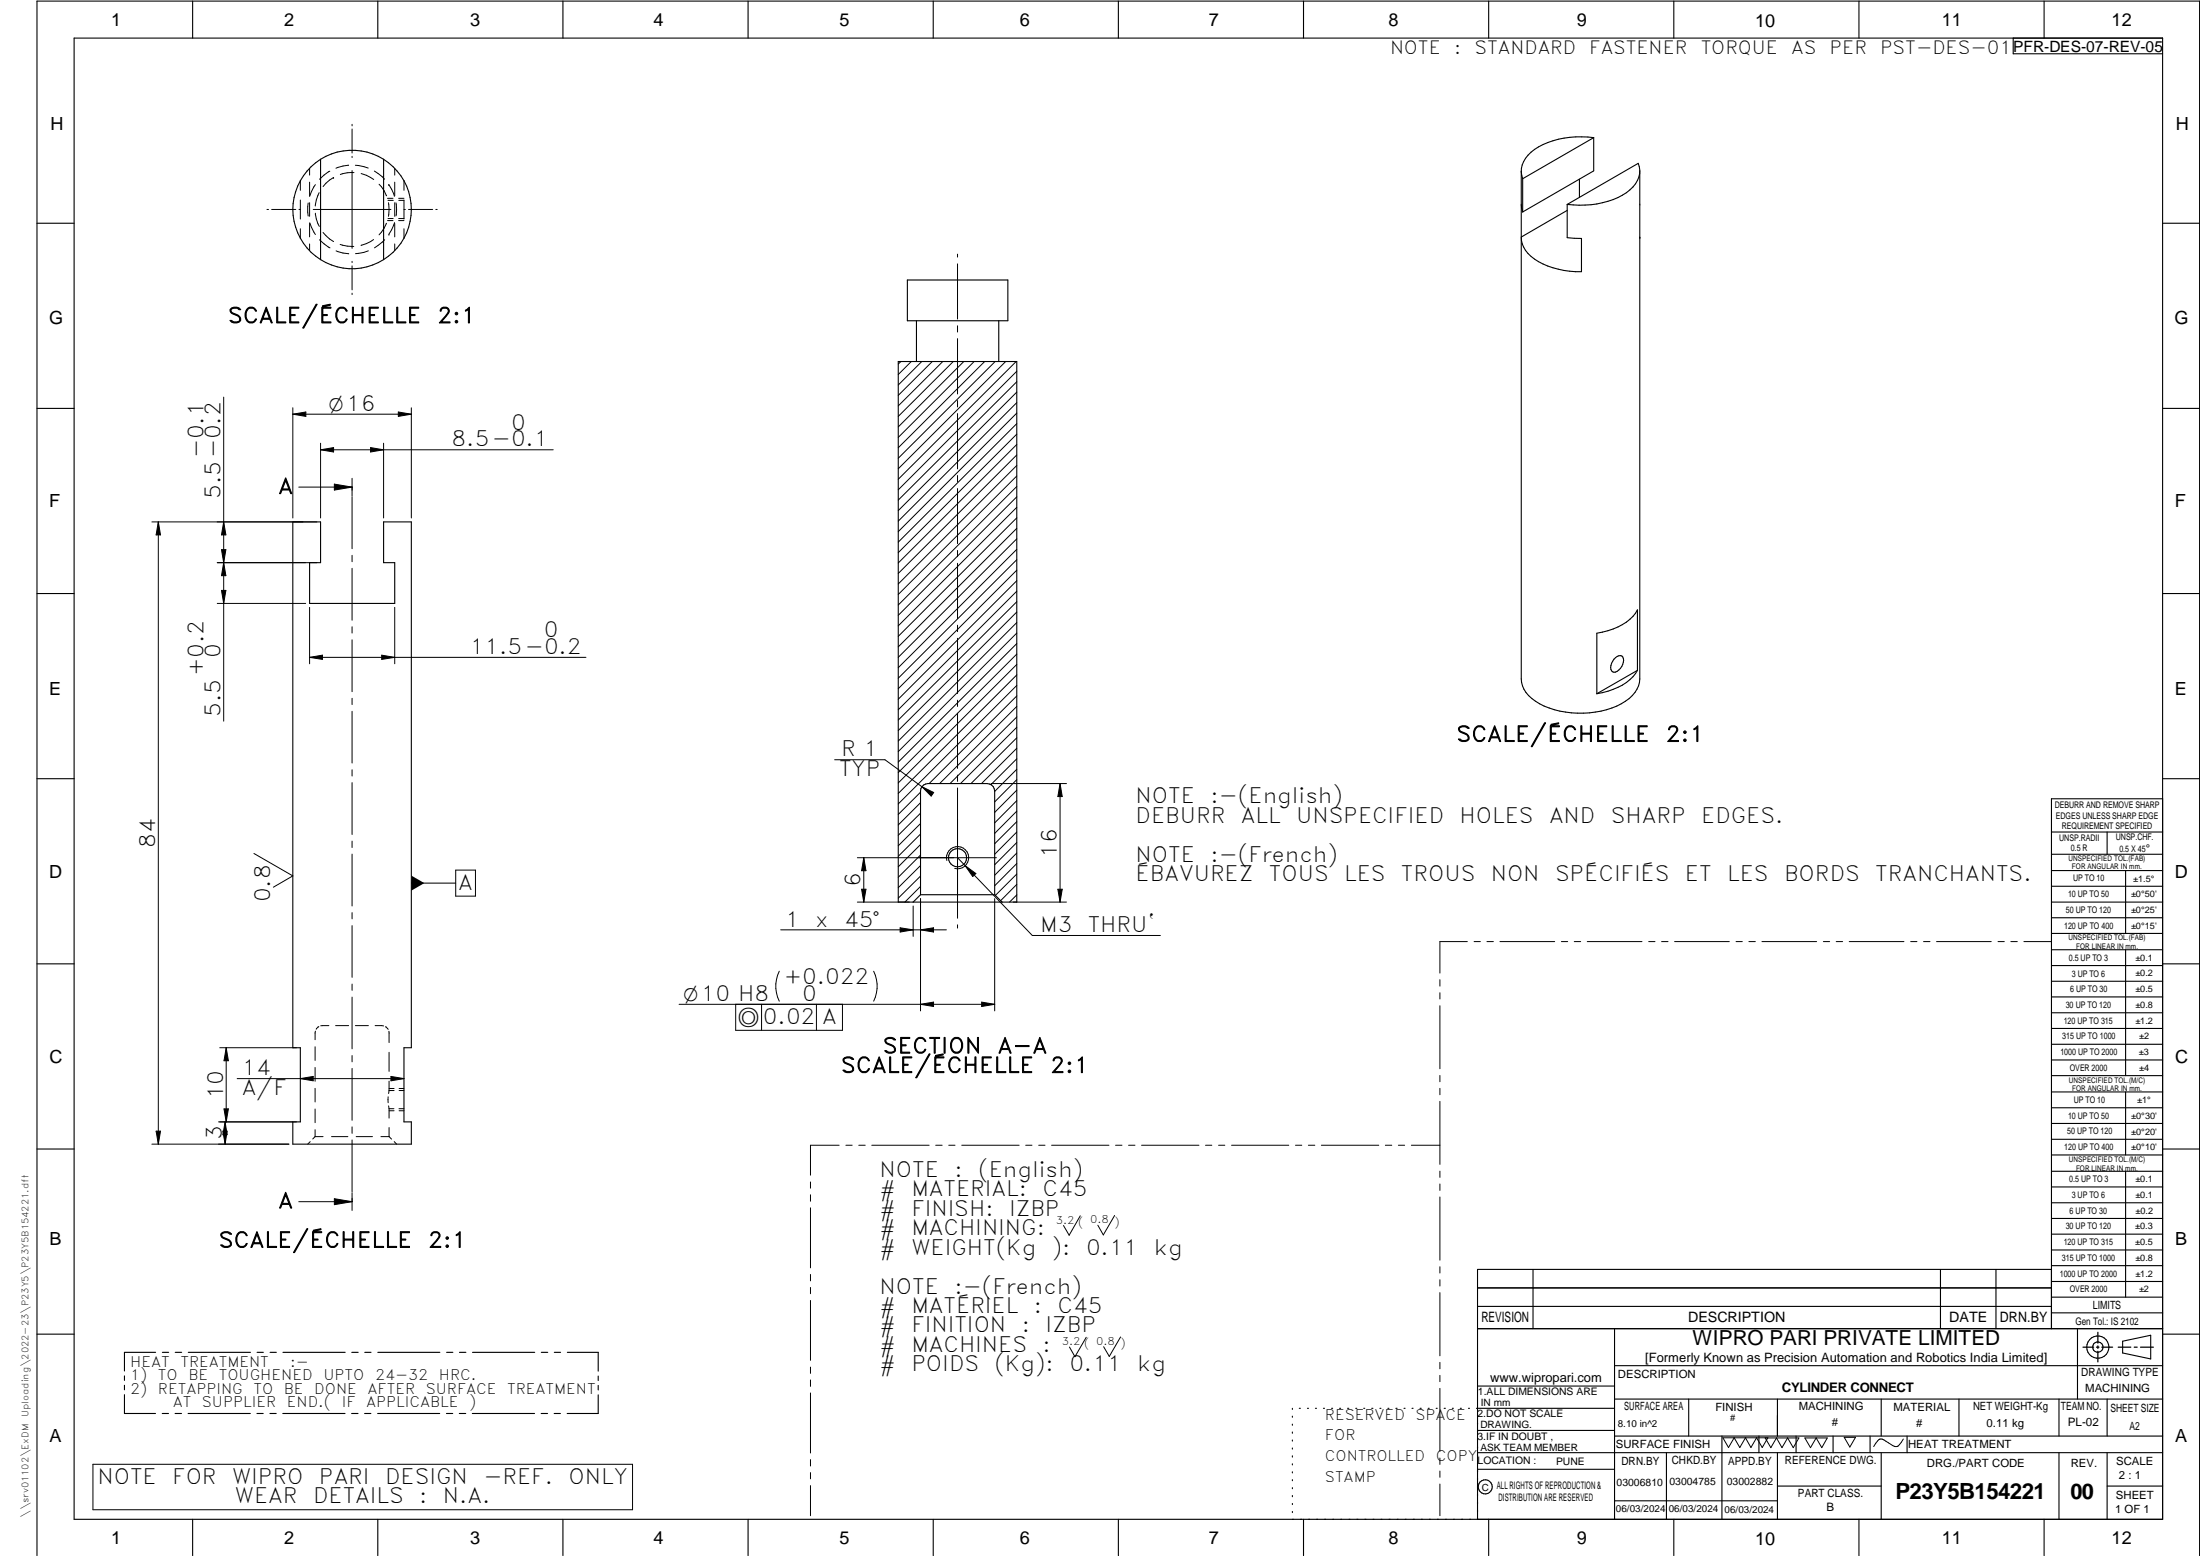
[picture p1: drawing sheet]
<svg xmlns="http://www.w3.org/2000/svg" width="594mm" height="420mm" viewBox="0 0 594 420" stroke-linecap="round" stroke-linejoin="round" font-family="sans-serif">
<g fill="none" stroke="#000" stroke-width=".3">
<path d="M20 10.3h564v400h-564zM52 .3v10M102 .3v10M152 .3v10M202 .3v10M252 .3v10M302 .3v10M352 .3v10M402 .3v10M452 .3v10M502 .3v10M543.6 10.3v4.2h40.4"/>
<path d="M552 .3v10M430.4 37.2a22.4 22.4 0 0 0-17 3.9 6.3 6.3 0 0 0-2.2 7.2M430.4 37.2v8.9l-19.2 11.1M430.4 37.2l-19.2 11.1M86.6 43a16.1 16.1 0 0 1 17 0M86.6 43a16 16 0 0 0 0 27.1M86.6 43v27.1M103.6 43v27.1M103.6 43a16 16 0 0 1 0 27.1M410.8 55.3v8.7M410.8 46.2v9l.4 2M411.2 48.3v8.9"/>
<path d="M423.2 56.8l-12.4 7.2M423.2 55.2l19.2-11.1a6.1 6.1 0 0 1-2.3 7.2 21.5 21.5 0 0 1-15.3 4zM423.2 55.2v9l3.9 .2v9a20.4 20.4 0 0 1-14.5-4.9 6.7 6.7 0 0 1-1.8-4.5M426.5 48.4v4.9M442.8 46.2v137.1a8.2 8.2 0 0 1-5 6.7 24.7 24.7 0 0 1-23.2-.6 7.6 7.6 0 0 1-3.8-6.1v-119.2M10 60.3h10M86.6 70.1a15.9 15.9 0 0 0 17 0M245 75.6h27.2v11h-27.2zM584 60.3h10M242.6 97.6h32v146h-32zM247.5 86.6v11M269.7 86.6v11"/>
<path d="M10 110.3h10M584 110.3h10M79.1 140.9h7.5v11h-3v11h23v-11h-3v-11h7.5v142h-2v20h2v6h-32v-6h2v-20h-2zM10 160.3h10M435.8 178a1.58 1.58 0 0 1 2.4-.6 3.2 3.2 0 0 1-2.4 4.1 1.57 1.57 0 0 1-.6-2.4zM584 160.3h10M442.2 181a12.8 12.8 0 0 1-8 5.6l-3 .7M442.2 181v-16.3a12.4 12.4 0 0 1-8 5.6l-3 .7v16.3M442.2 181l-11 6.3M10 210.3h10M584 215.7h-30v143.1M584 210.3h10"/>
<path d="M554 224.7h30M554 230.7h30M554 235.1h30M554 239.3h30M569 224.7v6M574 235.1v17M248.6 241.6h20M248.6 241.6l-2 2M268.6 241.6l2 2M268.6 241.6v-28a2.03 2.03 0 0 0-2-2h-16a2.03 2.03 0 0 0-2 2v28M554 243.6h30M554 247.8h30"/>
<path d="M554 252.1h30M554 256.5h30M574 256.5v33.9M10 260.3h10M554 260.7h30M554 265h30M554 269.2h30M554 273.5h30M554 277.7h30M584 260.3h10M554 282h30M554 286.2h30"/>
<path d="M554 290.4h30M554 294.9h30M554 299.1h30M574 294.9v17M10 310.3h10M554 303.4h30M554 307.6h30M554 311.9h30M554 316.3h30M574 316.3v34M584 310.3h10M554 320.5h30"/>
<path d="M554 324.8h30M554 329h30M554 333.2h30M554 337.5h30M399 358.8h185M399 352.8h155M399 347.8h155M414 342.8v16M436 358.8v51.5M524 342.8v16M539 342.8v16M554 341.8h30"/>
<path d="M554 346h30M554 350.3h30M554 354.5h30M554 342.8h-155v67.5M561 358.8v19M10 360.3h10M33.6 371.5v1.2M33.6 374.1v1.2M33.6 376.6v5.1h8.4M42 365.2h-8.4v5M43.9 365.2h1.6M47.3 365.2h1.8"/>
<path d="M50.8 365.2h16.8M69.4 365.2h1.7M72.9 365.2h1.7M76.4 365.2h16.8M95 365.2h1.7M98.5 365.2h1.7M102 365.2h16.8M120.6 365.2h1.7M124.1 365.2h1.7M127.6 365.2h16.8M146.2 365.2h1.7M149.7 365.2h1.7"/>
<path d="M153.2 365.2h8.3v5M161.5 376.6v5.1h-8.3M161.5 371.6v1.2M161.5 374.1v1.2M399 374.3h37M436 368.8h148M436 377.8h148M456 377.8v10M480 377.8v10M508 377.8v10M529 377.8v10M556 377.8v10"/>
<path d="M569 377.8v10M573.2 362.2l7.6-1.6v6.3l-7.6-1.6zM584 360.3h10M43.8 381.7h1.7M47.3 381.7h1.7M50.8 381.7h16.8M69.4 381.7h1.7M72.9 381.7h1.7M76.4 381.7h16.8M94.9 381.7h1.8M98.5 381.7h1.7M102 381.7h16.7"/>
<path d="M120.6 381.7h1.7M124 381.7h1.8M127.5 381.7h16.8M146.1 381.7h1.8M149.6 381.7h1.7M349 380.3v.3M349 382.4v.3M349 384.6v.3M349 386.7v.3M349 388.8v.3M349 391v.3M349 393.1v.3"/>
<path d="M349 395.3v.3M349 397.4v.3M349 399.5v.3M350.9 380.3h.2M353.1 380.3h.2M355.2 380.3h.3M357.4 380.3h.3M359.6 380.3h.3M361.7 380.3h.3M363.9 380.3h.3M366.1 380.3h.3M368.3 380.3h.2"/>
<path d="M370.4 380.3h.3M372.6 380.3h.3M374.8 380.3h.3M376.9 380.3h.4M379.1 380.3h.3M381.3 380.3h.3M383.4 380.3h.4M385.6 380.3h.3M387.8 380.3h.3M390 380.3h.3M392.2 380.3h.3M394.3 380.3h.3"/>
<path d="M396.5 380.3h.3M398.7 380.3h37.3M399 386.2h37M399 396.7h37M436 387.8h148M450 392.3v18M465 387.8v22.5M475 387.8v4.5M480 392.3v18M485 387.8v4.5M495 387.8v4.5M505 387.8v4.5"/>
<path d="M508 392.3v18M515 387.8v4.5M556 392.3v18M569 392.3v18M584 392.3h-185M52 410.3v9.7M102 410.3v9.7M152 410.3v9.7M202 410.3v9.7M252 410.3v9.7M302 410.3v9.7M349 401.7v.3"/>
<path d="M349 403.8v.4M349 406v.3M349 408.1v.3M352 410.3v9.7M402 410.3v9.7M436 405.3h44M452 410.3v9.7M480 401.3h28M502 410.3v9.7M552 410.3v9.7M569 401.3h15M10 420v-419.7h584v419.7"/>
<circle cx="258.6" cy="231.6" r="2.45"/>
<circle cx="566.5" cy="363.8" r="2.99"/>
<circle cx="566.5" cy="363.7" r="1.41"/>
<circle cx="401.1" cy="401.5" r="1.9"/>
</g>
<path d="M566.5 359.7v3M562.5 363.8h2.9M566.1 363.8h.7M566.5 363.4v.7M566.5 364.9v2.8M567.6 363.8h2.9M572 363.8h3.4M576.3 363.8h.8M578 363.8h3.5" fill="none" stroke="#000" stroke-width=".34"/>
<g fill="none" stroke="#000" stroke-width=".27">
<path d="M95.1 33.6v.4M95.1 34.8v6.5M72.1 56.6h.4M73.4 56.6h6.5M80.7 56.6h.4M81.1 48.8v2.6M81.1 54v5.1M83.2 54.8v3.5M83.6 45.4v1.9M83.6 49.2v3.7M83.6 54.7v3.7M84.6 56.6h21"/>
<path d="M85.2 57.6a8.4 8.4 0 0 0 1 3.5M85.2 49.9l-1.6 3.1M86.2 52l-.8 2-.3 1.6M89.1 46.2l-1.6 1-1.2 1.2M90.1 47.9h.1M90.1 47.9l-1.1 .7-1.8 1.8M94.1 44.6l-1.5 .2-1.9 .6M95.1 42.2v.3M95.1 46.1v21M95.6 46.6a8.5 8.5 0 0 0-3.7 .5M96 44.6l3.4 .8M97.5 46.9l1.4 .4 2 1.2"/>
<path d="M101.1 46.2l2.7 2.2M102.4 49.7l1.4 1.9 .6 1.3M104.6 59.6h1.5M104.6 53.6h1.5M104.8 54.1h1.4M104.8 59h1.4M104.9 54.7l.2 1.9-.2 1.8M105 49.8h.1M105 49.9l1.5 3.1M106.6 45.4v1.9M106.6 49.2v3.7M106.6 54.7v3.7"/>
<path d="M106.9 54.8l.2 1.8-.2 1.7M107.6 59.6h1.5M107.6 53.6h1.5M107.6 59h1.5M107.7 54.1h1.4M109.1 56.6h.4M109.1 48.8v2.6M109.1 54v5.1M110.3 56.6h6.5M117.7 56.6h.4M81.1 61.8v2.5M83.6 60.3v3.7"/>
<path d="M83.6 65.9v1.8M83.6 60.2l1.6 3.1M86.3 64.7l1.2 1.2 1.6 1M87.2 62.8l1.8 1.7 1.1 .7M90.8 67.7l1.8 .6 1.6 .2M91.9 66l1.9 .5h1.7M95.1 70.6v.3M95.1 71.8v6.5M95.1 79.2v.3M99.5 67.7l-1.3 .5-2.2 .3M100.9 64.7l-2 1.1-1.4 .5M103.9 64.7l-2.8 2.2"/>
<path d="M104.3 60.3l-.5 1.3-1.4 1.8M105 63.2h.1M106.5 60.1l-1.5 3.1M106.6 60.3v3.7M106.6 65.9v1.8M109.1 61.8v2.5M258.6 68.6v.8M258.6 71.2v14.9M243.3 97.6l-.7 .7M246.1 97.6l-3.5 3.5M248.9 97.6l-6.3 6.4M251.7 97.6l-9.1 9.2"/>
<path d="M254.6 97.6l-12 12M257.4 97.6l-14.8 14.8M258.6 88v1.7M258.6 91.4v15M260.3 97.6l-17.7 17.7M263.1 97.6l-20.5 20.5M265.9 97.6l-23.3 23.3M268.7 97.6l-26.1 26.1M271.6 97.6l-29 29M274.4 97.6l-31.8 31.8M60.4 107.2v87.5M79.1 111.8l3.5-.5v1.1z"/>
<path d="M79.1 110.1v29.8M79.1 111.8h32M86.6 119.7v20.2M103.6 119.7v20.2M107.6 111.3l3.5 .5-3.5 .6zM111.1 110.1v29.8M258.6 108.2v1.7M258.6 111.7v14.9M274.6 100.2l-32 32M274.6 103.1l-32 31.9M274.6 105.9l-32 32M274.6 108.7l-32 32"/>
<path d="M274.6 111.5l-32 32.1M274.6 114.4l-32 32M274.6 117.2l-32 32M80.7 131.5h14.4M86.6 121.5h62.8M86.6 121.5l3.5-.6v1.1zM90.3 130.7l4.8 .8-4.8 .8zM95.1 129.2v4.7M95.1 134.2v14M100.1 120.9l3.5 .6-3.5 .5zM258.6 128.4v1.7M258.6 131.9v14.9"/>
<path d="M274.6 120l-32 32M274.6 122.9l-32 32M274.6 125.7l-32 32M274.6 128.5l-32 32M274.6 131.4l-32 32M274.6 134.2l-32 32M274.6 137l-32 32M274.6 139.8l-32 32M42.7 140.9l.6 3.5h-1.1zM42.7 140.9v168M58.7 151.9h26.8M59.8 148.4l1.2 7h-1.2l1.2-7z"/>
<path d="M59.8 159.4h1.2l-.6 3.5zM60.4 140.9l.6 3.5h-1.2zM85.5 140.9h-44.5M95.1 149.9v1.8M95.1 153.5v14M258.6 148.6v1.7M258.6 152.1v14.9M274.6 142.7l-32 32M274.6 145.5l-32 32M274.6 148.3l-32 32M274.6 151.1l-32 32M274.6 154l-32 32"/>
<path d="M274.6 156.8l-32 32M274.6 159.6l-32 32M58.7 162.9h23.8M83.6 177.5l3.5-.6v1.2zM83.6 164v15.2M83.6 177.5h74.6M95.1 169.2v1.7M95.1 172.8v14M103.1 176.9l3.5 .6-3.5 .6zM106.6 164v15.2M258.6 168.8v1.8M258.6 172.3v15"/>
<path d="M274.6 162.5l-32 31.9M274.6 165.3l-32 32M274.6 168.1l-32 32M274.6 170.9l-32 32M274.6 173.8l-32 32M274.6 176.6l-32 32M274.6 179.4l-32 32M95.1 188.6v1.6M95.1 192.1v13.9M258.6 189.1v1.7M258.6 192.6v14.9M274.6 193.6l-18.1 18"/>
<path d="M274.6 190.8l-20.9 20.8M274.6 199.2l-12.4 12.4M274.6 182.2l-32 32M274.6 185.1l-32 32M274.6 187.9l-23.7 23.7M274.6 196.4l-15.2 15.2M95.1 207.9v1.7M95.1 211.3v14M225.4 205.1h13.6l11.6 8.5M248.6 213.9l-6 6M248.6 216.7l-6 6.1M248.6 219.6l-6 6"/>
<path d="M249 212.4l3.1 1.6-.6 1zM258.6 209.3v1.7M258.6 212.8v35.1M267.6 211.6h20.4M274.6 202.1l-9.6 9.5M274.6 204.9l-7 7M274.6 207.7l-6 6M274.6 210.5l-6 6M274.6 213.4l-6 6M274.6 216.2l-6 6M274.6 219l-6 6M286.3 211.6l.5 3.5h-1.1z"/>
<path d="M286.3 211.6v32M68.6 230.5l10.5 6-5.3 3.1M95.1 227.1v1.8M95.1 230.6v14M111.1 238.5h12M123.1 234.9h5.3v7.1h-5.3zM231.5 231.6h37.6M233.2 231.6l.6 3.5h-1.1zM233.2 231.6v12M248.6 222.4l-6 6M248.6 225.2l-6 6M248.6 228l-6 6.1"/>
<path d="M248.6 239.4l-4.3 4.2M248.6 230.9l-6 6M248.6 233.7l-6 6M248.6 236.6l-6 5.9M255.7 232.4a2.99 2.99 0 0 1 2.6-3.8 2.99 2.99 0 0 1 3.2 3.3 2.99 2.99 0 0 1-3.7 2.6M258.6 231.6l20.2 21h34.5M260.6 233.8l2.9 2.1-.8 .8zM274.6 236l-5.8 5.8M274.6 238.8l-4.4 4.4M274.6 221.9l-6 5.9M274.6 224.7l-6 6M274.6 227.5l-6 6"/>
<path d="M274.6 230.3l-6 6M274.6 233.2l-6 6M95.1 246.4v1.7M95.1 249.9v14M210.8 251.1h44.8M231.5 243.6h14M232.7 240.1h1.1l-.6 3.5zM243.1 250.5l3.5 .6-3.5 .6zM246.6 244.6v8.3M248.6 251.1l3.5-.6v1.2zM248.6 242.7v30.3M258.6 249.7v.9"/>
<path d="M268.6 242.7v30.3M273.6 243.6h14.4M274.6 241.6l-2 2M285.7 240.1h1.1l-.5 3.5zM396.2 254.3h-7.4v8.5M398.1 254.3h1.6M401.5 254.3h1.8M405 254.3h14.8M421.6 254.3h1.7M425.1 254.3h1.7M428.6 254.3h14.8M445.2 254.3h1.7"/>
<path d="M448.7 254.3h1.7M452.2 254.3h14.8M468.8 254.3h1.7M472.3 254.3h1.7M475.8 254.3h14.8M492.4 254.3h1.7M495.8 254.3h1.8M499.4 254.3h14.7M516 254.3h1.6M519.4 254.3h1.8M522.9 254.3h14.8M539.5 254.3h1.7"/>
<path d="M543 254.3h1.7M546.5 254.3h7.4M85.2 278.4l-.1 2.4M86.1 277.2l-.7 .7M88.8 276.9l-2.2 .1M90.6 276.9h3.5M95.1 265.7v1.7M95.1 269.2v14M96 276.9h3.5M101.3 276.9l2.3 .1M104.1 277.2l.7 .8M105 278.5l.1 3"/>
<path d="M183.4 271.2h85.2M198.7 271.2v7h28.8v-7M205.6 271.2v7M210.4 262.3a9.1 9.1 0 0 0 0 8M220.5 271.2v7M235.9 262.3a9.1 9.1 0 0 1 0 8M248.6 271.2l3.5-.6v1.2zM265.1 270.6l3.5 .6-3.5 .6zM388.8 264.5v1.8M388.8 268.1v1.6M388.8 271.6v17M59.3 282.9h20.7"/>
<path d="M60.5 299.4h1.2l-.6 3.5zM61.1 282.9v20M61.1 282.9l.6 3.5h-1.2zM64 291.3h45.1M81.1 291.3l3.5-.6v1.1zM85.1 282.7v3.6M85.1 288.2v3.8M85.1 293.9v3.7M85.1 299.5v3.6M95.1 285v1.7M95.1 288.5v14M104.8 296.2v1.6"/>
<path d="M104.9 298.6l.2 .8M105.1 284.1v5.2M105.1 291.9v2.6M105.1 299.4v2.5M105.1 294.5l-.2 .8M105.1 294.5h1.3M105.1 299.4h1.3M105.1 299.9h1.3M105.1 293.9h1.3M105.6 290.7l3.5 .6-3.5 .5zM107.7 299.4h1.4M107.8 294.5h1.3"/>
<path d="M107.8 299.9h1.3M107.8 293.9h1.3M388.8 290.4v1.7M388.8 293.9v1.7M388.8 297.4v17M41 308.9h37M42.2 305.4h1.1l-.6 3.5zM60.2 305.4h1.1l-.5 3.5zM60.8 302.9v6M60.8 302.9l.5 3.5h-1.1zM80 302.9h-21M83.8 308.3l-.7 .6"/>
<path d="M85.1 306.9h2.1M85.1 305.1v1.8M85.1 306.9l-.7 .7M89.5 306.9h4.4M95.1 304.3v1.7M95.1 307.8v14M96.2 306.9h4.4M102.9 306.9h2.2M105.1 304.5v2.4M105.1 306.9l.6 .7M106.5 308.3l.6 .6M218.9 319.2v1.6"/>
<path d="M226.6 309.2h-7.7v8.1M228.4 309.2h1.7M231.9 309.2h1.7M235.4 309.2h15.5M252.7 309.2h1.7M256.2 309.2h1.7M259.7 309.2h15.5M277 309.2h1.7M280.5 309.2h1.7M284 309.2h15.5M301.2 309.2h1.8M304.8 309.2h1.7"/>
<path d="M308.3 309.2h15.5M325.5 309.2h1.7M329.1 309.2h1.6M332.6 309.2h15.4M349.8 309.2h1.7M353.3 309.2h1.7M356.8 309.2h15.5M374.1 309.2h1.7M377.6 309.2h1.7M381.1 309.2h7.7M388.8 316.2v1.7M388.8 319.7v1.7"/>
<path d="M80.7 324.5h14.4M90.3 323.7l4.8 .8-4.8 .8zM95.1 322.1v4.8M218.9 322.6v1.8M218.9 326.1v16.2M291.7 328.3l-3 5.2-1.5-2.6M301 328.2l-3.1 5.3-1.4-2.7M388.8 323.2v17.1M218.9 344.1v1.8M218.9 347.6v1.7M218.9 351.2v16.1M388.8 342.1v1.6"/>
<path d="M388.8 345.6v1.7M388.8 349v17.1M218.9 369.1v1.7M218.9 372.6v1.8M218.9 376.1v16.2M293.3 361.1l-3 5.3-1.5-2.7M302.6 361l-3.1 5.3-1.5-2.7M388.8 367.9v1.7M388.8 371.4v1.7M388.8 374.9v17M25.1 395.4h145.7v12.3h-145.7zM218.9 394.1v1.8"/>
<path d="M218.9 397.6v1.7M388.8 393.7v1.7M388.8 397.2v1.7M465.2 388.2h12.2l-1.5 2.7-1.6-2.7-1.5 2.7-1.5-2.7-1.5 2.7-1.5-2.7-1.5 2.7zM476.7 388.3h9.1l-1.6 2.6-1.5-2.6-1.5 2.6-1.5-2.6-1.5 2.6zM487.4 388.3h6l-1.5 2.6-1.5-2.6-1.5 2.6zM498 388.1h3.1l-1.6 2.6zM514 388.6l-1.1 1.5a1.2 1.2 0 0 1-1.8 .3l-1.8-1.2a1.55 1.55 0 0 0-1.6-.6 1.55 1.55 0 0 0-1.2 1.1l-.5 .9M218.9 401.2v8.1M388.8 400.7v8.6"/>
</g>
<g fill="#000">
<path d="M79.1 111.8l3.5-.5v1.1zM107.6 111.3l3.5 .5-3.5 .6zM86.6 121.5l3.5-.6v1.1zM90.3 130.7l4.8 .8-4.8 .8zM100.1 120.9l3.5 .6-3.5 .5zM42.7 140.9l.6 3.5h-1.1zM59.8 148.4h1.2l-.6 3.5zM60.4 140.9l.6 3.5h-1.2zM59.8 159.4h1.2l-.6 3.5zM60.4 151.9l.6 3.5h-1.2zM83.6 177.5l3.5-.6v1.2zM103.1 176.9l3.5 .6-3.5 .6z"/>
<path d="M249 212.4l3.1 1.6-.6 1zM286.3 211.6l.5 3.5h-1.1zM111.1 236.4l3.5 2.1-3.5 2zM233.2 231.6l.6 3.5h-1.1zM260.6 233.8l2.9 2.1-.8 .8zM232.7 240.1h1.1l-.6 3.5zM243.1 250.5l3.5 .6-3.5 .6zM248.6 251.1l3.5-.6v1.2zM285.7 240.1h1.1l-.5 3.5zM248.6 271.2l3.5-.6v1.2zM265.1 270.6l3.5 .6-3.5 .6zM60.5 299.4h1.2l-.6 3.5z"/>
<path d="M61.1 282.9l.6 3.5h-1.2zM81.1 291.3l3.5-.6v1.1zM105.6 290.7l3.5 .6-3.5 .5zM42.2 305.4h1.1l-.6 3.5zM60.2 305.4h1.1l-.5 3.5zM60.8 302.9l.5 3.5h-1.1zM90.3 323.7l4.8 .8-4.8 .8z"/>
</g>
<text font-size="6" x="511.8" y="404.8">P23Y5B154221</text>
<text font-size="5.9" x="559.1" y="404.7">00</text>
<g font-size="5.7">
<text x="61.5" y="87.2">SCALE/ÉCHELLE</text>
<text x="118.1" y="87.2">2:1</text>
<text x="138" y="116">0</text>
<text x="55" y="123.8" transform="rotate(-90 55 123.8)">-0.1</text>
<text x="122" y="120.6">8.5-0.1</text>
<text x="59.6" y="134.7" transform="rotate(-90 59.6 134.7)">5.5-0.2</text>
<text x="75.1" y="133.3">A</text>
<text x="146.8" y="172.1">0</text>
<text x="59.6" y="177.7" transform="rotate(-90 59.6 177.7)">0</text>
<text x="126.9" y="176.6">11.5-0.2</text>
<text x="55" y="182.6" transform="rotate(-90 55 182.6)">+0.2</text>
<text x="59.6" y="193.5" transform="rotate(-90 59.6 193.5)">5.5</text>
<text x="393.3" y="200.2">SCALE/ÉCHELLE</text>
<text x="449.8" y="200.2">2:1</text>
<text x="226.6" y="209.5">TYP</text>
<text x="227.2" y="204.3">R 1</text>
<text x="306.7" y="216.9">NOTE</text>
<text x="326.8" y="216.9">:-(English)</text>
<text x="306.7" y="222.2">DEBURR</text>
<text x="335.1" y="222.2">ALL</text>
<text x="350" y="222.2">UNSPECIFIED</text>
<text x="394.1" y="222.2">HOLES</text>
<text x="418.3" y="222.2">AND</text>
<text x="435" y="222.2">SHARP</text>
<text x="459.4" y="222.2">EDGES.</text>
<text x="41.9" y="228.9" transform="rotate(-90 41.9 228.9)">84</text>
<text x="285.4" y="231.6" transform="rotate(-90 285.4 231.6)">16</text>
<text x="306.7" y="232.7">NOTE</text>
<text x="326.8" y="232.7">:-(French)</text>
<text x="232.4" y="239.6" transform="rotate(-90 232.4 239.6)">6</text>
<text x="306.7" y="237.9">ÉBAVUREZ</text>
<text x="342.7" y="237.9">TOUS</text>
<text x="363" y="237.9">LES</text>
<text x="378.3" y="237.9">TROUS</text>
<text x="402.6" y="237.9">NON</text>
<text x="419.9" y="237.9">SPÉCIFIÉS</text>
<text x="455" y="237.9">ET</text>
<text x="466.4" y="237.9">LES</text>
<text x="481.8" y="237.9">BORDS</text>
<text x="506.4" y="237.9">TRANCHANTS.</text>
<text x="73" y="243.7" transform="rotate(-90 73 243.7)">0.8</text>
<text x="123.7" y="240.2">A</text>
<text x="212" y="250.2">1</text>
<text x="220.2" y="250.2">x</text>
<text x="228" y="250.2">45°</text>
<text x="280.9" y="251.7">M3</text>
<text x="293.7" y="251.7">THRU`</text>
<text x="211.7" y="265.8">+0.022</text>
<text x="216.6" y="270.3">0</text>
<text x="206" y="276.4">0.02 A</text>
<text x="238.4" y="284.4">SECTION</text>
<text x="269.4" y="284.4">A-A</text>
<text x="65.3" y="290.4">14</text>
<text x="227.1" y="289.6">SCALE/ÉCHELLE</text>
<text x="283.6" y="289.6">2:1</text>
<text x="60.2" y="296.9" transform="rotate(-90 60.2 296.9)">10</text>
<text x="65.3" y="295.6">A/F</text>
<text x="59.9" y="307.9" transform="rotate(-90 59.9 307.9)">3</text>
<text x="237.5" y="317.8">NOTE</text>
<text x="257.7" y="317.8">:</text>
<text x="264.1" y="317.8">(English)</text>
<text x="237.5" y="323">#</text>
<text x="246.1" y="323">MATERIAL:</text>
<text x="281.5" y="323">C45</text>
<text x="75.1" y="326.2">A</text>
<text x="237.5" y="328.3">#</text>
<text x="246.1" y="328.3">FINISH:</text>
<text x="272.5" y="328.3">IZBP</text>
<text x="237.5" y="333.5">#</text>
<text x="246.1" y="333.5">MACHINING:</text>
<text x="59" y="336.8">SCALE/ÉCHELLE</text>
<text x="115.6" y="336.8">2:1</text>
<text x="237.5" y="338.8">#</text>
<text x="246.1" y="338.8">WEIGHT(Kg</text>
<text x="284" y="338.8">):</text>
<text x="293.3" y="338.8">0.11</text>
<text x="311.6" y="338.8">kg</text>
<text x="237.5" y="349.3">NOTE</text>
<text x="257.7" y="349.3">:-(French)</text>
<text x="237.5" y="354.5">#</text>
<text x="237.5" y="359.8">#</text>
<text x="246.1" y="354.5">MATÉRIEL</text>
<text x="246.1" y="359.8">FINITION</text>
<text x="275.9" y="359.8">:</text>
<text x="279.2" y="354.5">:</text>
<text x="282.3" y="359.8">IZBP</text>
<text x="285.6" y="354.5">C45</text>
<text x="237.5" y="365">#</text>
<text x="246.1" y="365">MACHINES</text>
<text x="281.5" y="365">:</text>
<text x="237.5" y="370.3">#</text>
<text x="246.1" y="370.3">POIDS</text>
<text x="268.5" y="370.3">(Kg):</text>
<text x="288.8" y="370.3">0.11</text>
<text x="307.1" y="370.3">kg</text>
<text x="26.3" y="400.6">NOTE</text>
<text x="46.5" y="400.6">FOR</text>
<text x="62.7" y="400.6">WIPRO</text>
<text x="86.1" y="400.6">PARI</text>
<text x="104" y="400.6">DESIGN</text>
<text x="130.5" y="400.6">-REF.</text>
<text x="153.5" y="400.6">ONLY</text>
<text x="63.4" y="405.9">WEAR</text>
<text x="84.5" y="405.9">DETAILS</text>
<text x="113.2" y="405.9">:</text>
<text x="119.6" y="405.9">N.A.</text>
</g>
<text font-size="5.6" x="457" y="363.2">WIPRO PARI PRIVATE LIMITED</text>
<g font-size="5.4">
<text x="88.8" y="111">O16</text>
<text x="184.6" y="270.3">O10 H8</text>
<text x="199.3" y="276.4">a</text>
</g>
<g font-size="4.9">
<text x="30" y="6.9">1</text>
<text x="76.7" y="6.9">2</text>
<text x="127" y="6.9">3</text>
<text x="176.5" y="6.9">4</text>
<text x="226.7" y="6.9">5</text>
<text x="275.4" y="6.9">6</text>
<text x="326.4" y="6.9">7</text>
<text x="375" y="6.9">8</text>
<text x="425.8" y="6.9">9</text>
<text x="473.9" y="7.3">10</text>
<text x="524.3" y="6.9">11</text>
<text x="570.2" y="6.9">12</text>
<text x="375.4" y="14.5">NOTE</text>
<text x="392.7" y="14.5">:</text>
<text x="398.2" y="14.5">STANDARD</text>
<text x="429.2" y="14.5">FASTENER</text>
<text x="459.2" y="14.5">TORQUE</text>
<text x="483.7" y="14.5">AS</text>
<text x="494.1" y="14.5">PER</text>
<text x="507.7" y="14.5">PST-DES-01</text>
<text x="13.6" y="35.1">H</text>
<text x="587.6" y="35.1">H</text>
<text x="13.2" y="87.5">G</text>
<text x="587.2" y="87.5">G</text>
<text x="13.2" y="137">F</text>
<text x="587.2" y="137">F</text>
<text x="13.2" y="187.6">E</text>
<text x="587.2" y="187.6">E</text>
<text x="13.2" y="237">D</text>
<text x="587.2" y="237">D</text>
<text x="13.4" y="287.1">C</text>
<text x="587.4" y="287.1">C</text>
<text x="13.4" y="336.2">B</text>
<text x="587.4" y="336.2">B</text>
<text x="13.4" y="389.3">A</text>
<text x="587.4" y="389.3">A</text>
<text x="30" y="416.9">1</text>
<text x="76.7" y="416.9">2</text>
<text x="127" y="416.9">3</text>
<text x="176.5" y="416.9">4</text>
<text x="226.7" y="416.9">5</text>
<text x="275.4" y="416.9">6</text>
<text x="326.4" y="416.9">7</text>
<text x="375" y="416.9">8</text>
<text x="425.8" y="416.9">9</text>
<text x="473.9" y="417.3">10</text>
<text x="524.3" y="416.9">11</text>
<text x="570.2" y="416.9">12</text>
</g>
<text font-size="4.2" x="543.6" y="14">PFR-DES-07-REV-05</text>
<g font-size="3.9">
<text x="400" y="357.1">REVISION</text>
<text x="455.9" y="357.1">DESCRIPTION</text>
<text x="526.4" y="357.1">DATE</text>
<text x="540" y="357.1">DRN.BY</text>
<text x="35.2" y="369.1">HEAT</text>
<text x="48.7" y="369.1">TREATMENT</text>
<text x="78.3" y="369.1">:-</text>
<text x="35.2" y="372.7">1)</text>
<text x="35.2" y="376.3">2)</text>
<text x="42.7" y="372.7">TO</text>
<text x="42.7" y="376.3">RETAPPING</text>
<text x="50.9" y="372.7">BE</text>
<text x="59.1" y="372.7">TOUGHENED</text>
<text x="68.4" y="376.3">TO</text>
<text x="76.7" y="376.3">BE</text>
<text x="84.9" y="376.3">DONE</text>
<text x="87.3" y="372.7">UPTO</text>
<text x="99.2" y="376.3">AFTER</text>
<text x="101.3" y="372.7">24-32</text>
<text x="114.9" y="376.3">SURFACE</text>
<text x="118.5" y="372.7">HRC.</text>
<text x="136.9" y="376.3">TREATMENT</text>
<text x="46.6" y="379.9">AT</text>
<text x="54.5" y="379.9">SUPPLIER</text>
<text x="77.4" y="379.9">END.(</text>
<text x="92.3" y="379.9">IF</text>
<text x="98.9" y="379.9">APPLICABLE</text>
<text x="126.7" y="379.9">)</text>
<text x="357.8" y="383.3">RESERVED</text>
<text x="382.3" y="383.3">SPACE</text>
<text x="357.8" y="388.9">FOR</text>
<text x="357.8" y="394.5">CONTROLLED</text>
<text x="387.8" y="394.5">COPY</text>
<text x="357.8" y="400">STAMP</text>
</g>
<text font-size="3.6" x="481.2" y="375.8">CYLINDER CONNECT</text>
<g font-size="3.5">
<text x="444.3" y="367.7">[Formerly Known as Precision Automation and Robotics India Limited]</text>
<text x="402.4" y="373.3">www.wipropari.com</text>
</g>
<g font-size="3.1">
<text x="565.1" y="353.5">LIMITS</text>
<text x="562" y="371.7">DRAWING TYPE</text>
<text x="436.9" y="372.1">DESCRIPTION</text>
<text x="563.1" y="375.9">MACHINING</text>
<text x="438.6" y="380.8">SURFACE AREA</text>
<text x="463.2" y="380.9">FINISH</text>
<text x="485.7" y="380.8">MACHINING</text>
<text x="511.3" y="380.9">MATERIAL</text>
<text x="532.8" y="380.7">NET WEIGHT-Kg</text>
<text x="556.5" y="380.7">TEAM NO.</text>
<text x="569.9" y="381.2">SHEET SIZE</text>
<text x="494.6" y="385.1">#</text>
<text x="517.4" y="385.3">#</text>
<text x="536.4" y="385.3">0.11 kg</text>
<text x="558.4" y="385.1">PL-02</text>
<text x="575" y="386.1">A2</text>
<text x="436.3" y="391">SURFACE FINISH</text>
<text x="437.8" y="395.5">DRN.BY</text>
<text x="451.4" y="395.4">CHKD.BY</text>
<text x="466.6" y="395.5">APPD.BY</text>
<text x="482" y="395.4">REFERENCE DWG.</text>
<text x="515.3" y="391.1">HEAT TREATMENT</text>
<text x="571.4" y="395.6">SCALE</text>
<text x="520.4" y="396.2">DRG./PART CODE</text>
<text x="559.2" y="396.1">REV.</text>
<text x="572.2" y="399.5">2 : 1</text>
<text x="485.5" y="404.3">PART CLASS.</text>
<text x="493.2" y="407.9">B</text>
<text x="571.4" y="404.7">SHEET</text>
<text x="571.2" y="408.4">1 OF 1</text>
</g>
<text font-size="3" x="579.5" y="230.1">°</text>
<g font-size="2.8">
<text x="285.1" y="330.5">3.2 ( 0.8 )</text>
<text x="560.4" y="357.7">Gen Tol.: IS 2102</text>
<text x="286.7" y="363.3">3.2 ( 0.8 )</text>
<text x="399.1" y="376.6">1.ALL DIMENSIONS ARE</text>
<text x="399" y="382.7">2.DO NOT SCALE</text>
<text x="399" y="388.7">3.IF IN DOUBT ,</text>
<text x="399" y="395.4">LOCATION :</text>
<text x="420.2" y="395.6">PUNE</text>
<text x="404.2" y="402">ALL RIGHTS OF REPRODUCTION &amp;</text>
<text x="436.5" y="401.2">03006810</text>
<text x="450.8" y="400.9">03004785</text>
<text x="466.3" y="401">03002882</text>
<text x="404.7" y="405.4">DISTRIBUTION ARE RESERVED</text>
</g>
<g font-size="2.7">
<text x="399.9" y="379.7">IN mm</text>
<text x="399.7" y="385.7">DRAWING.</text>
<text x="436.9" y="385.4">8.10 in^2</text>
<text x="399.7" y="391.8">ASK TEAM MEMBER</text>
<text x="400.1" y="402.5">C</text>
<text x="436.4" y="408.3">06/03/2024</text>
<text x="450.6" y="408.4">06/03/2024</text>
<text x="465.7" y="408.5">06/03/2024</text>
</g>
<g font-size="2.5">
<text x="554.9" y="218.3">DEBURR AND REMOVE SHARP</text>
<text x="555.2" y="221">EDGES UNLESS SHARP EDGE</text>
<text x="556.1" y="227.1">UNSP.RADII</text>
<text x="556.8" y="223.8">REQUIREMENT SPECIFIED</text>
<text x="571.4" y="226.9">UNSP.CHF.</text>
<text x="559.2" y="229.9">0.5 R</text>
<text x="572.3" y="230.1">0.5 X 45</text>
<text x="559.8" y="238">UP TO 10</text>
<text x="576.1" y="238.1">±1.5°</text>
<text x="558.5" y="242.2">10 UP TO 50</text>
<text x="575.5" y="242.3">±0°50'</text>
<text x="557.4" y="250.7">120 UP TO 400</text>
<text x="557.9" y="246.5">50 UP TO 120</text>
<text x="575.5" y="250.7">±0°15'</text>
<text x="575.5" y="246.5">±0°25'</text>
<text x="558.7" y="259.4">0.5 UP TO 3</text>
<text x="559.5" y="263.7">3 UP TO 6</text>
<text x="576.6" y="263.6">±0.2</text>
<text x="576.6" y="259.4">±0.1</text>
<text x="559" y="267.9">6 UP TO 30</text>
<text x="576.6" y="267.9">±0.5</text>
<text x="557.8" y="272.2">30 UP TO 120</text>
<text x="576.6" y="272.2">±0.8</text>
<text x="556.9" y="280.7">315 UP TO 1000</text>
<text x="557.3" y="276.4">120 UP TO 315</text>
<text x="576.6" y="276.4">±1.2</text>
<text x="577.7" y="280.7">±2</text>
<text x="556.4" y="284.9">1000 UP TO 2000</text>
<text x="577.6" y="284.9">±3</text>
<text x="558.9" y="289.2">OVER 2000</text>
<text x="577.7" y="289.3">±4</text>
<text x="560" y="297.9">UP TO 10</text>
<text x="577.1" y="297.9">±1°</text>
<text x="558.5" y="302.1">10 UP TO 50</text>
<text x="575.5" y="302.1">±0°30'</text>
<text x="557.4" y="310.6">120 UP TO 400</text>
<text x="558.2" y="306.3">50 UP TO 120</text>
<text x="575.5" y="310.6">±0°10'</text>
<text x="575.5" y="306.4">±0°20'</text>
<text x="558.8" y="319.2">0.5 UP TO 3</text>
<text x="559.4" y="323.4">3 UP TO 6</text>
<text x="576.6" y="319.2">±0.1</text>
<text x="576.6" y="323.5">±0.1</text>
<text x="558.9" y="327.7">6 UP TO 30</text>
<text x="576.7" y="327.7">±0.2</text>
<text x="557.8" y="332">30 UP TO 120</text>
<text x="576.6" y="332">±0.3</text>
<text x="556.8" y="340.5">315 UP TO 1000</text>
<text x="557.3" y="336.3">120 UP TO 315</text>
<text x="576.6" y="336.3">±0.5</text>
<text x="576.6" y="340.5">±0.8</text>
<text x="556.2" y="344.7">1000 UP TO 2000</text>
<text x="576.6" y="344.7">±1.2</text>
<text x="558.9" y="349">OVER 2000</text>
<text x="577.6" y="349">±2</text>
<text x="467.2" y="383.8">#</text>
</g>
<g font-size="2.4">
<text x="7.7" y="382.7" transform="rotate(-90 7.7 382.7)">Uploading\2022-23\P23Y5\P23Y5B154221.dft</text>
<text x="7.7" y="409.8" transform="rotate(-90 7.7 409.8)">\\srv01102\ExDM</text>
</g>
<g font-size="2.1">
<text x="558.5" y="232.4">UNSPECIFIED TOL.(FAB)</text>
<text x="559.5" y="234.7">FOR ANGULAR IN mm.</text>
<text x="558.6" y="253.9">UNSPECIFIED TOL.(FAB)</text>
<text x="560.7" y="256.3">FOR LINEAR IN mm.</text>
<text x="558.7" y="292.3">UNSPECIFIED TOL.(M/C)</text>
<text x="559.6" y="294.7">FOR ANGULAR IN mm.</text>
<text x="558.7" y="313.7">UNSPECIFIED TOL.(M/C)</text>
<text x="560.6" y="316.1">FOR LINEAR IN mm.</text>
</g>
</svg>
